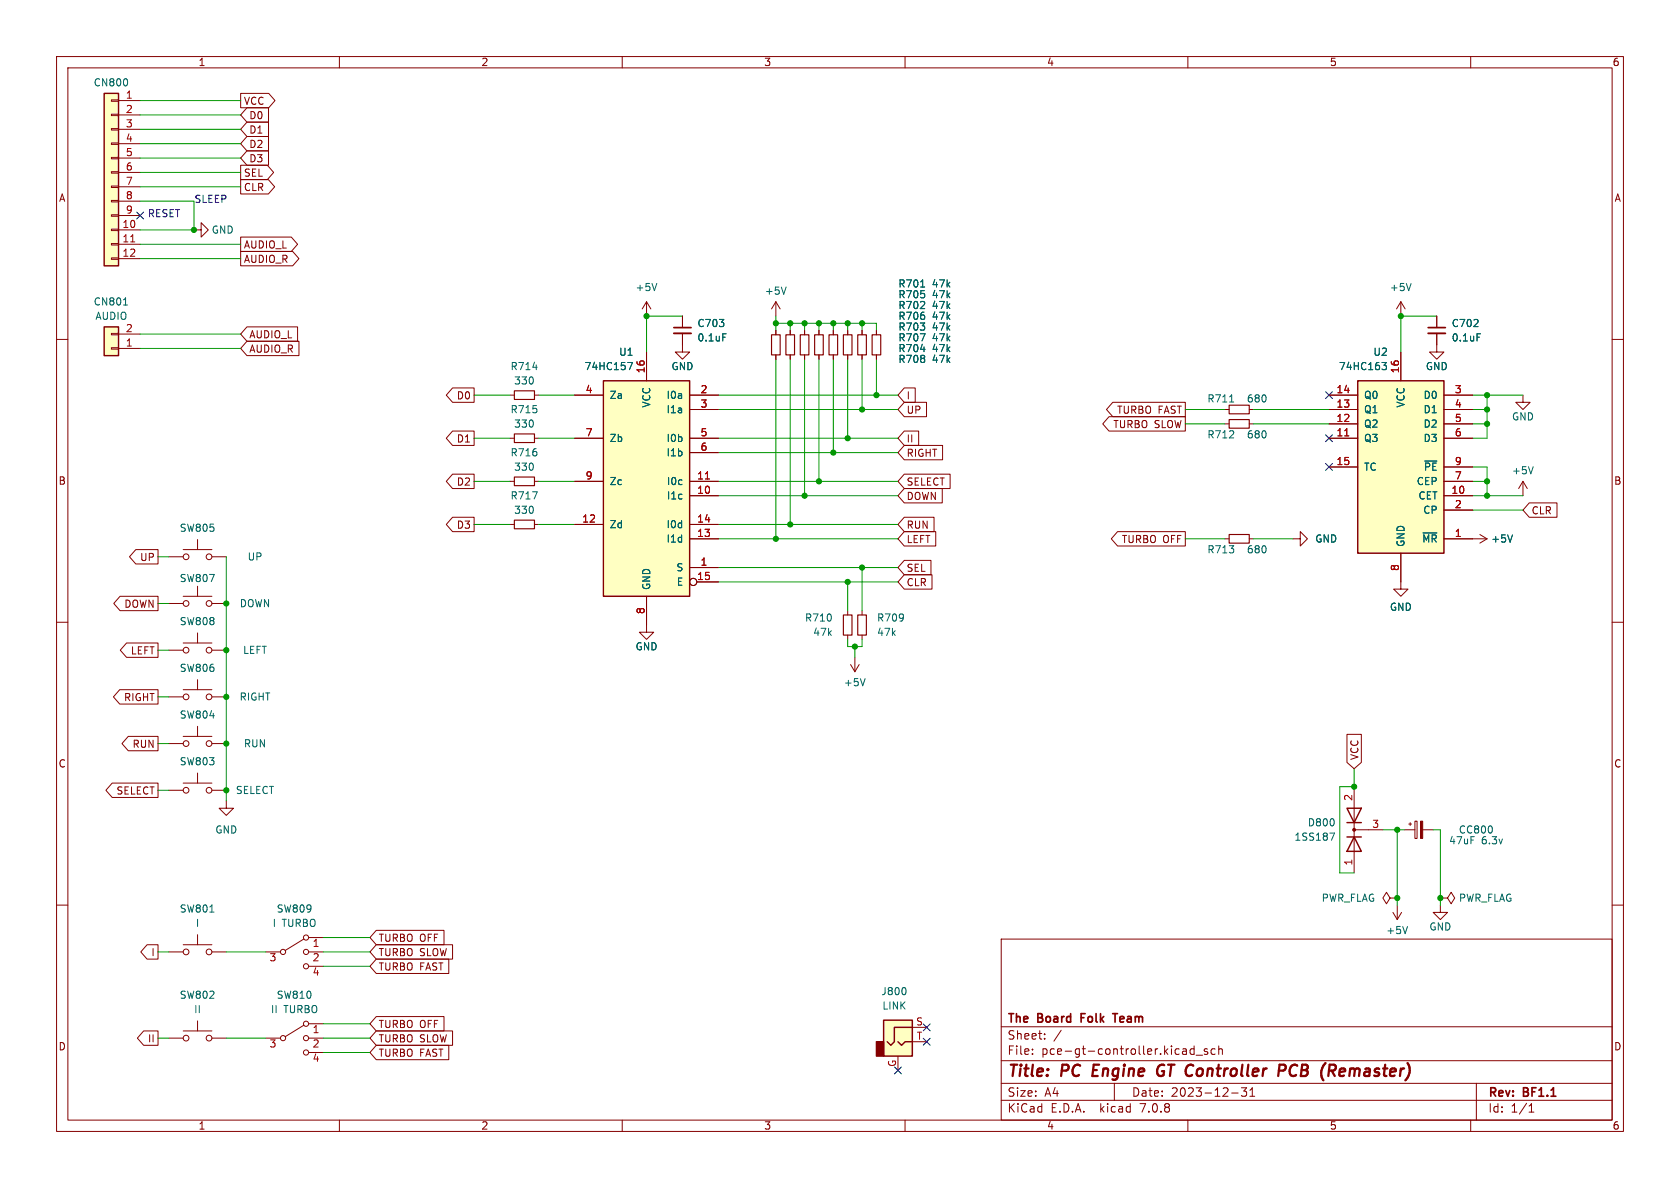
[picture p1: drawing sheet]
<svg xmlns="http://www.w3.org/2000/svg" width="297mm" height="210mm" viewBox="0 0 297 210" stroke-linecap="round" stroke-linejoin="round" font-family="sans-serif">
<g fill="none" stroke="#840000" stroke-width=".18">
<path d="M10 10h277v190h-277zM12 12h273v186h-273zM19.7 17.7h1.3v.2h-1.3zM21 17.8h3.8M42.5 16.5h5l1.1 1.3-1.1 1.3h-5zM43.7 19h3.8v2.6h-3.8l-1.2-1.3zM60 10v2M110 10v2M160 10v2M210 10v2M260 10v2M19.7 38h1.3v.2h-1.3z"/>
<path d="M19.7 35.4h1.3v.3h-1.3zM19.7 32.9h1.3v.2h-1.3zM19.7 30.4h1.3v.2h-1.3zM19.7 27.8h1.3v.3h-1.3zM19.7 25.3h1.3v.2h-1.3zM19.7 22.7h1.3v.3h-1.3zM19.7 20.2h1.3v.2h-1.3zM21 20.3h3.8M21 22.9h3.8M21 25.4h3.8M21 27.9h3.8M21 30.5h3.8"/>
<path d="M21 33h3.8M21 35.6h3.8M21 38.1h3.8M42.5 31.7h4.9l1.2 1.3-1.2 1.3h-4.9zM42.5 29.2h4.8l1.1 1.3-1.1 1.3h-4.8zM43.7 24.1h3.8v2.6h-3.8l-1.2-1.3zM43.7 21.6h3.8v2.5h-3.8l-1.2-1.2zM43.7 26.7h3.8v2.5h-3.8l-1.2-1.3zM10 60h2M19.7 58.9h1.3v.3h-1.3zM19.7 45.6h1.3v.2h-1.3zM19.7 43.1h1.3v.2h-1.3z"/>
<path d="M19.7 40.5h1.3v.3h-1.3zM21 59.1h3.8M21 40.6h3.8M21 43.2h3.8M21 45.7h3.8M34.3 40.6h1.3v-1.2l1.2 1.2-1.2 1.3v-1.3M42.5 41.9h9l1.1 1.3-1.1 1.3h-9zM42.5 44.4h9.2l1.2 1.3-1.2 1.3h-9.2zM43.7 57.8h8.9v2.5h-8.9l-1.2-1.2zM114.3 53.3v2.6M114.3 53.3l-.8 1.3M114.3 53.3l.8 1.3"/>
<path d="M120.6 58.9v3.3h1.3l-1.3 1.3-1.2-1.3h1.2M120.6 55.9v2M137.2 53.3v2.6M137.2 58.4v.8M137.2 53.3l-.8 1.3M137.2 53.3l.7 1.3M139.7 58.4v.8M142.2 58.4v.8M144.8 58.4v.8M147.3 58.4v.8M149.9 58.4v.8M152.4 58.4v.8"/>
<path d="M154.9 58.4v.8M247.6 53.3l-.7 1.3M247.6 53.3v2.6M247.6 53.3l.8 1.3M254 58.9v3.3h1.3l-1.3 1.3-1.3-1.3h1.3M254 55.9v2M285 60h2M19.7 61.5h1.3v.2h-1.3zM21 61.6h3.8M43.7 60.3h9.2v2.6h-9.2l-1.2-1.3zM80 68.6h3.8v2.5h-3.8l-1.1-1.2zM80 76.2h3.8v2.5h-3.8l-1.1-1.2z"/>
<path d="M90.2 77.5h.7M90.2 69.9h.7M94.5 77.5h.7M94.5 69.9h.7M101.6 77.5h5.1M101.6 69.9h5.1M114.3 62.2v5.1M121.9 77.5h5.1M121.9 72.4h5.1M121.9 69.9h5.1M137.2 62.7v.8M139.7 62.7v.8"/>
<path d="M142.2 62.7v.8M144.8 62.7v.8M147.3 62.7v.8M149.9 62.7v.8M152.4 62.7v.8M154.9 62.7v.8M159.9 68.6h1.9v2.5h-1.9l-1.2-1.2zM159.9 78.7h6.7v2.6h-6.7l-1.2-1.3zM159.9 76.2h2.5v2.5h-2.5l-1.2-1.2zM159.9 71.1h3.9v2.6h-3.9l-1.2-1.3zM196.1 73.7h13.4v2.5h-13.4l-1.2-1.3zM196.7 71.1h12.8v2.6h-12.8l-1.1-1.3z"/>
<path d="M216.5 74.9h.8M216.5 72.4h.8M220.9 74.9h.7M220.9 72.4h.7M234.9 77.5h5.1M234.9 74.9h5.1M234.9 72.4h5.1M234.9 69.9h5.1M247.6 62.2v5.1M255.3 77.5h5M255.3 74.9h5M255.3 72.4h5"/>
<path d="M255.3 69.9h5M269.2 69.9v1.2h1.3l-1.3 1.3-1.2-1.3h1.2M24 97.2h3.9v2.5h-3.9l-1.1-1.3zM29.8 98.4h2.6M32.4 97.2h5.1M34.9 95.4v1.8M37.5 98.4h2.5M80 91.4h3.8v2.6h-3.8l-1.1-1.3zM80 83.8h3.8v2.6h-3.8l-1.1-1.3zM90.2 85.1h.7M90.2 92.7h.7M94.5 85.1h.7"/>
<path d="M94.5 92.7h.7M101.6 85.1h5.1M101.6 92.7h5.1M121.9 95.3h5.1M121.9 87.6h5.1M121.9 85.1h5.1M121.9 92.7h5.1M121.9 80h5.1M159.9 83.8h8.1v2.6h-8.1l-1.2-1.3zM159.9 94h5.5v2.5h-5.5l-1.2-1.2zM159.9 99.1h4.7v2.5h-4.7l-1.2-1.3zM159.9 91.4h5.2v2.6h-5.2l-1.2-1.3z"/>
<path d="M159.9 86.4h6.7v2.5h-6.7l-1.2-1.3zM197.6 94h11.9v2.5h-11.9l-1.1-1.2zM216.5 95.3h.8M220.9 95.3h.7M228.6 95.3h1.3v-1.3l1.2 1.3-1.2 1.2v-1.2M234.9 82.6h5.1M247.6 97.8v6.3h1.3l-1.3 1.3-1.2-1.3h1.2M255.3 95.3h7.6M255.3 87.6h5M255.3 82.6h5M255.3 90.2h5M255.3 85.1h5"/>
<path d="M261.6 94.5l1.3 .8M262.9 95.3l-1.3 .7M269.2 85.1l-.7 1.3M269.2 85.1v2.5M269.2 85.1l.8 1.3M270.4 88.9h4.9v2.5h-4.9l-1.2-1.2zM10 110h2M21.2 105.4h6.7v2.6h-6.7l-1.1-1.3zM22.4 113.7h5.5v2.5h-5.5l-1.1-1.3zM29.8 106.7h2.6M29.8 114.9h2.6M32.4 105.4h5.1"/>
<path d="M32.4 113.7h5.1M34.9 103.6v1.8M34.9 111.9v1.8M37.5 106.7h2.5M37.5 114.9h2.5M114.3 105.4v6.4h1.3l-1.3 1.2-1.3-1.2h1.3M121.9 100.3h5.1M123.2 102.9h3.8M149.9 108v.7M149.9 112.3v.7M150.4 117.5l.7 1.2M151.1 116.2v2.5"/>
<path d="M151.9 117.5l-.8 1.2M152.4 108v.7M152.4 112.3v.7M159.9 101.6h4.9v2.5h-4.9l-1.2-1.2zM285 110h2M19.8 138.4h8.1v2.6h-8.1l-1.1-1.3zM21.2 121.9h6.7v2.6h-6.7l-1.1-1.3zM22.7 130.2h5.2v2.5h-5.2l-1.1-1.3zM29.8 123.2h2.6M29.8 131.4h2.6M29.8 139.7h2.6M32.4 121.9h5.1"/>
<path d="M32.4 130.2h5.1M32.4 138.4h5.1M34.9 120.1v1.8M34.9 128.4v1.8M34.9 136.7v1.7M37.5 123.2h2.5M37.5 131.4h2.5M37.5 139.7h2.5M238.1 129.8h2.6v5l-1.3 1.1-1.3-1.1zM239.4 139.1v15.2M10 160h2M40 141.6v1.3h1.3l-1.3 1.2-1.3-1.2h1.3"/>
<path d="M239.4 146.7h5.1M245.7 158.8l-.6-1.1-.6 1.1 .6 1 .6-1h1.3M247 158.8h.1M248.3 146.7h1.8M249 145.7h.6M249.3 145.4v.5M250.1 145.2h.4v3h-.4zM251.5 146.7h1.9M254.6 158.8h1.3l.6-1.1 .7 1.1-.7 1-.6-1M254.6 158.8h.1M285 160h2M26 167h1.9v2.5h-1.9l-1.1-1.2z"/>
<path d="M29.8 168.3h2.6M32.4 167h5.1M34.9 165.2v1.8M37.5 168.3h2.5M47 168.3h2.5M53.7 166l-3.3 2M54.6 165.7h2.5M54.6 168.3h2.5M54.6 170.8h2.5M66.5 179.7h12v2.5h-12l-1.1-1.2zM66.5 169.5h12.8v2.6h-12.8l-1.1-1.3zM66.5 164.5h12v2.5h-12l-1.1-1.3z"/>
<path d="M66.5 167h13.5v2.5h-13.5l-1.1-1.2zM177 166h108v32h-108zM246.3 161.3l.7 1.3M247 160v2.6M247.8 161.3l-.8 1.3M254.6 160v1.3h1.3l-1.3 1.3-1.2-1.3h1.2M25.4 182.2h2.5v2.6h-2.5l-1.1-1.3zM29.8 183.5h2.6M32.4 182.2h5.1M34.9 180.5v1.7M37.5 183.5h2.5M47 183.5h2.5"/>
<path d="M53.7 181.2l-3.3 2.1M54.6 183.5h2.5M54.6 181h2.5M54.6 186.1h2.5M60 198v2M66.5 184.8h12.8v2.5h-12.8l-1.1-1.2zM66.5 182.2h13.5v2.6h-13.5l-1.1-1.3zM110 198v2M158.7 186.7v2.5M160 198v2M161.3 181.6h2.5M161.3 184.2h2.5"/>
<path d="M177 194.5h108M177 191.5h108M177 187.5h108M177 181.5h108M182.5 186.3v.1M182.5 185.5v.1M184.7 183.6v.1M184.7 182.8v.1M187.6 182.1l-1.3 2M197 191.5v3M209.5 185.4l.2 .2v.8M209.7 186.3l-.1 .1"/>
<path d="M209.7 185.8h-.1M210 198v2M211.1 184.9v1.5M211.1 185.5l-.4-.1-.3 .3v.4l.1 .2h.6M211.5 186.5h1.1M213.5 185.5l-.4-.1-.2 .2 .1 .2 .5 .2v.3h-.6M214.8 185.5l-.4-.1-.3 .3v.4l.1 .2h.6M215.5 185.5l.2-.1 .3 .1 .1 .9M215.5 184.9v1.5M217.7 193.2h1.2M219.5 192.3h.9l-.5 .6 .4 .1v.7l-.2 .1h-.4l-.2-.1M221 193.8h.8"/>
<path d="M221 192.7l.4-.4v1.5M260 198v2M261 191.5v6.5M270.3 196.6h.9M270.3 195.5l.4-.4v1.5"/>
<circle cx="32.9" cy="98.4" r=".51"/>
<circle cx="37" cy="98.4" r=".51"/>
<circle cx="32.9" cy="114.9" r=".51"/>
<circle cx="32.9" cy="106.7" r=".51"/>
<circle cx="37" cy="114.9" r=".51"/>
<circle cx="37" cy="106.7" r=".51"/>
<circle cx="122.6" cy="102.9" r=".63"/>
<circle cx="32.9" cy="123.2" r=".51"/>
<circle cx="32.9" cy="139.7" r=".51"/>
<circle cx="32.9" cy="131.4" r=".51"/>
<circle cx="37" cy="123.2" r=".51"/>
<circle cx="37" cy="131.4" r=".51"/>
<circle cx="37" cy="139.7" r=".51"/>
<circle cx="32.9" cy="168.3" r=".51"/>
<circle cx="37" cy="168.3" r=".51"/>
<circle cx="50" cy="168.3" r=".46"/>
<circle cx="54.1" cy="170.8" r=".46"/>
<circle cx="54.1" cy="168.3" r=".46"/>
<circle cx="54.1" cy="165.7" r=".46"/>
<circle cx="32.9" cy="183.5" r=".51"/>
<circle cx="37" cy="183.5" r=".51"/>
<circle cx="50" cy="183.5" r=".46"/>
<circle cx="54.1" cy="181" r=".46"/>
<circle cx="54.1" cy="183.5" r=".46"/>
<circle cx="54.1" cy="186.1" r=".46"/>
</g>
<path d="M193.4 188.2l-.3 2h1M205.4 189.4h.4M205.6 188.2a1.13 1.13 0 0 0-1 .7 1.13 1.13 0 0 0 .2 1.2l.3 .1 .5-.1M226.2 188.2l1 .1a.58 .58 0 0 1-.4 1h-.7M228.5 188.3a1.11 1.11 0 0 0 0 1.9M236.9 189.2l-.1 .9" fill="none" stroke="#840000" stroke-width=".4"/>
<path d="M119.1 57.9h3.1M252.5 57.9h3M191.1 179.9h.5M191.8 179.2h-.7v1.5M196.7 179.2h.9M197.1 179.2v1.5" fill="none" stroke="#840000" stroke-width=".3"/>
<path d="M119.1 58.9h3.1M252.5 58.9h3" fill="none" stroke="#840000" stroke-width=".33"/>
<g fill="none" stroke="#006464" stroke-width=".18">
<path d="M22.5 14.2v.7M21.8 53.9h.8M116.1 50.1l-.4 1.3M127.8 59h.6M139 50.7l-.4 1.3M162.7 59h.8l-.5 1.3M162.8 50.7h.7M249.5 50.1l-.5 1.3M261.1 59h.6M94.2 64.9h.8M111 64.1h.8l-.5 1.2M162.8 61.8h.7"/>
<path d="M217.4 71.1h.7M244.3 64.1h.8l-.4 .5 .3 .1 .1 .4-.2 .2h-.4M94.1 86.9h.9l-.6 1.3M251.6 94.2h2.4M251.9 81.5h2.1M267.4 94.6l-.4 1.2M271.1 82.5l-.5 1.3M152.9 120l-.4 1.2M235.1 147.3h.8l-.5 1.2M37.1 161.2h.7M160.1 174.7l.1 .4-.1 .6M248.8 163.8l-.4 1.2"/>
</g>
<g fill="#ffffc2" stroke="#ffffc2" stroke-width=".18">
<path d="M240 67.3h15.3v30.5h-15.3z"/>
<path d="M106.7 67.3h15.2v38.1h-15.2z"/>
<path d="M18.4 57.8h2.6v5.1h-2.6z"/>
<path d="M18.4 16.5h2.6v30.5h-2.6z"/>
<path d="M156.2 180.3h5.1v6.4h-5.1z"/>
</g>
<path d="M18.4 16.5h2.6v30.5h-2.6zM18.4 57.8h2.6v5.1h-2.6zM106.7 67.3h15.2v38.1h-15.2zM240 67.3h15.3v30.5h-15.3zM238.1 148h2.6M238.1 145.4h2.6M238.1 142.9h2.6l-1.3 2.5zM239.4 148l1.3 2.5h-2.6zM156.2 180.3h5.1v6.4h-5.1zM158.7 184.2l.7 .6 .6-.6h1.3M161.3 181.6h-3.2v2.6l-.6 .6-.7-.6" fill="none" stroke="#840000" stroke-width=".25"/>
<path d="M23.1 42.8h.7M237.7 77.1h.8M124.7 84.7h.7" fill="none" stroke="#a90000" stroke-width=".18"/>
<g fill="none" stroke="#840000" stroke-width=".2">
<path d="M136.4 59.2h1.5v3.5h-1.5zM138.9 59.2h1.6v3.5h-1.6zM141.5 59.2h1.5v3.5h-1.5zM144 59.2h1.5v3.5h-1.5zM146.6 59.2h1.5v3.5h-1.5zM149.1 59.2h1.5v3.5h-1.5zM151.6 59.2h1.6v3.5h-1.6zM154.2 59.2h1.5v3.5h-1.5zM90.9 69.1h3.6v1.5h-3.6zM90.9 76.7h3.6v1.5h-3.6zM217.3 71.6h3.6v1.6h-3.6zM217.3 74.2h3.6v1.5h-3.6z"/>
<path d="M90.9 91.9h3.6v1.6h-3.6zM90.9 84.3h3.6v1.6h-3.6zM217.3 94.5h3.6v1.5h-3.6zM149.1 108.7h1.5v3.6h-1.5zM151.6 108.7h1.6v3.6h-1.6z"/>
</g>
<g fill="#840000" stroke="#840000" stroke-width=".18">
<path d="M251.1 145.2h.4v3h-.4z"/>
<circle cx="239.4" cy="146.7" r=".25"/>
</g>
<path d="M154.9 184.2h1.3v2.5h-1.3z" fill="#840000" stroke="#840000" stroke-width=".25"/>
<g fill="none" stroke="#009600" stroke-width=".18">
<path d="M24.8 17.8h17.7M24.8 35.6h9.5v5h-9.5M24.8 22.9h17.7M24.8 30.5h17.7M24.8 33h17.7M24.8 27.9h17.7M24.8 25.4h17.7M24.8 20.3h17.7M24.8 43.2h17.7M24.8 59.1h17.7M24.8 45.7h17.7M120.6 55.9h-6.3v6.3"/>
<path d="M137.2 57.2h17.7v1.2M137.2 55.9v2.5M139.7 57.2v1.2M142.2 57.2v1.2M144.8 57.2v1.2M147.3 57.2v1.2M149.9 57.2v1.2M152.4 57.2v1.2M254 55.9h-6.4v6.3M24.8 61.6h17.7M83.8 69.9h6.4M83.8 77.5h6.4"/>
<path d="M95.2 69.9h6.4M95.2 77.5h6.4M127 69.9h31.7M127 77.5h31.7M127 72.4h31.7M137.2 63.5v31.8M139.7 63.5v29.2M142.2 63.5v24.1M144.8 63.5v21.6M147.3 63.5v16.5M149.9 63.5v14M152.4 63.5v8.9"/>
<path d="M154.9 63.5v6.4M209.5 72.4h7M209.5 74.9h7M221.6 72.4h13.3M221.6 74.9h13.3M260.3 69.9h8.9M260.3 72.4h2.6M260.3 74.9h2.6M262.9 69.9v7.6h-2.6M27.9 98.4h1.9M40 98.4v43.2M83.8 85.1h6.4"/>
<path d="M83.8 92.7h6.4M95.2 85.1h6.4M95.2 92.7h6.4M127 95.3h31.7M127 85.1h31.7M127 92.7h31.7M127 87.6h31.7M127 80h31.7M209.5 95.3h7M221.6 95.3h7M260.3 85.1h2.6M260.3 87.6h8.9"/>
<path d="M260.3 82.6h2.6v5M260.3 90.2h8.9M27.9 106.7h1.9M27.9 114.9h1.9M127 100.3h31.7M127 102.9h31.7M149.9 113v1.3h2.5v-1.3M149.9 102.9v5.1M151.1 114.3v1.9M152.4 100.3v7.7M27.9 139.7h1.9M27.9 123.2h1.9"/>
<path d="M27.9 131.4h1.9M239.4 135.9v3.2h-2.5v15.2h2.5M244.5 146.7h3.8M247 146.7v13.3M253.4 146.7h1.2v13.3M27.9 168.3h1.9M40 168.3h7M57.1 168.3h8.3M57.1 165.7h8.3M57.1 170.8h8.3M27.9 183.5h1.9M40 183.5h7"/>
<path d="M57.1 183.5h8.3M57.1 186.1h8.3M57.1 181h8.3"/>
</g>
<g fill="none" stroke="#000084" stroke-width=".18">
<path d="M24.2 37.5l1.2 1.2M25.4 37.5l-1.2 1.2M234.3 69.2l1.3 1.3M234.3 76.9l1.3 1.2M235.6 69.2l-1.3 1.3M235.6 76.9l-1.3 1.2M234.3 81.9l1.3 1.3M235.6 81.9l-1.3 1.3M158.1 188.6l1.3 1.2M159.4 188.6l-1.3 1.2M163.2 181l1.2 1.2M163.2 183.5l1.2 1.3"/>
<path d="M164.4 181l-1.2 1.2M164.4 183.5l-1.2 1.3"/>
</g>
<g fill="#009600" stroke="#009600" stroke-width=".18">
<circle cx="262.9" cy="69.9" r=".46"/>
<circle cx="247.6" cy="55.9" r=".46"/>
<circle cx="262.9" cy="74.9" r=".46"/>
<circle cx="262.9" cy="87.6" r=".46"/>
<circle cx="262.9" cy="85.1" r=".46"/>
<circle cx="262.9" cy="72.4" r=".46"/>
<circle cx="152.4" cy="72.4" r=".46"/>
<circle cx="154.9" cy="69.9" r=".46"/>
<circle cx="152.4" cy="100.3" r=".46"/>
<circle cx="142.2" cy="57.2" r=".46"/>
<circle cx="149.9" cy="57.2" r=".46"/>
<circle cx="147.3" cy="57.2" r=".46"/>
<circle cx="144.8" cy="57.2" r=".46"/>
<circle cx="139.7" cy="57.2" r=".46"/>
<circle cx="152.4" cy="57.2" r=".46"/>
<circle cx="151.1" cy="114.3" r=".46"/>
<circle cx="239.4" cy="139.1" r=".46"/>
<circle cx="247" cy="146.7" r=".46"/>
<circle cx="247" cy="158.8" r=".46"/>
<circle cx="254.6" cy="158.8" r=".46"/>
<circle cx="34.3" cy="40.6" r=".46"/>
<circle cx="149.9" cy="77.5" r=".46"/>
<circle cx="144.8" cy="85.1" r=".46"/>
<circle cx="147.3" cy="80" r=".46"/>
<circle cx="139.7" cy="92.7" r=".46"/>
<circle cx="137.2" cy="57.2" r=".46"/>
<circle cx="149.9" cy="102.9" r=".46"/>
<circle cx="142.2" cy="87.6" r=".46"/>
<circle cx="114.3" cy="55.9" r=".46"/>
<circle cx="137.2" cy="95.3" r=".46"/>
<circle cx="40" cy="106.7" r=".46"/>
<circle cx="40" cy="114.9" r=".46"/>
<circle cx="40" cy="131.4" r=".46"/>
<circle cx="40" cy="139.7" r=".46"/>
<circle cx="40" cy="123.2" r=".46"/>
</g>
<g font-size="2.8" fill="#840000">
<text x="178" y="190.9">Title:</text>
<text x="187.7" y="190.9">PC</text>
<text x="194" y="190.9">Engine</text>
<text x="206.2" y="190.9">GT Controller</text>
<text x="229.2" y="190.9">PCB</text>
<text x="237.6" y="190.9">(Remaster)</text>
</g>
<g font-size="2.1" fill="#840000">
<text x="178" y="184">Sheet:</text>
<text x="178" y="181.2">The</text>
<text x="183.5" y="181.2">Board</text>
<text x="191.8" y="181.2">Folk</text>
<text x="198.2" y="181.2">Team</text>
<text x="178" y="186.7">File:</text>
<text x="184.1" y="186.7">pce-gt-controller.kicad_sch</text>
<text x="178" y="196.9">KiCad</text>
<text x="178" y="194.1">Size:</text>
<text x="184.7" y="194.1">A4</text>
<text x="185.7" y="196.9">E.D.A.</text>
<text x="194.6" y="196.9">kicad</text>
<text x="200" y="194.1">Date:</text>
<text x="201.8" y="196.9">7.0.8</text>
<text x="207" y="194.1">2023-12-31</text>
<text x="263" y="194.3">Rev:</text>
<text x="263" y="196.9">Id:</text>
<text x="267.1" y="196.9">1/1</text>
<text x="269.4" y="194.3">BF1.1</text>
</g>
<g font-size="1.8" fill="#840000">
<text x="35" y="11.9">1</text>
<text x="85" y="11.9">2</text>
<text x="135" y="11.9">3</text>
<text x="185" y="11.9">4</text>
<text x="235" y="11.9">5</text>
<text x="285" y="11.9">6</text>
<text x="43" y="18.7">VCC</text>
<text x="44" y="23.8">D1</text>
<text x="44" y="21.3">D0</text>
<text x="44" y="26.4">D2</text>
<text x="44" y="28.9">D3</text>
<text x="10.3" y="35.9">A</text>
<text x="43" y="34">CLR</text>
<text x="43" y="31.4">SEL</text>
<text x="285.3" y="35.9">A</text>
<text x="43" y="44.1">AUDIO_L</text>
<text x="43" y="46.7">AUDIO_R</text>
<text x="44" y="60">AUDIO_L</text>
<text x="44" y="62.5">AUDIO_R</text>
<text x="80.7" y="70.8">D0</text>
<text x="160.2" y="70.8">I</text>
<text x="160.2" y="73.3">UP</text>
<text x="196.7" y="75.9">TURBO SLOW</text>
<text x="197.4" y="73.3">TURBO FAST</text>
<text x="80.7" y="78.4">D1</text>
<text x="160.2" y="81">RIGHT</text>
<text x="160.2" y="78.4">II</text>
<text x="10.3" y="85.9">B</text>
<text x="80.7" y="86">D2</text>
<text x="160.2" y="86">SELECT</text>
<text x="160.2" y="88.6">DOWN</text>
<text x="285.3" y="85.9">B</text>
<text x="80.7" y="93.7">D3</text>
<text x="160.2" y="93.7">RUN</text>
<text x="270.7" y="91.1">CLR</text>
<text x="24.7" y="99.4">UP</text>
<text x="160.2" y="96.2">LEFT</text>
<text x="160.2" y="101.3">SEL</text>
<text x="198.2" y="96.2">TURBO OFF</text>
<text x="21.9" y="107.6">DOWN</text>
<text x="160.2" y="103.8">CLR</text>
<text x="23" y="115.9">LEFT</text>
<text x="21.8" y="124.1">RIGHT</text>
<text x="10.3" y="135.9">C</text>
<text x="23.3" y="132.4">RUN</text>
<text x="240.3" y="134.5" transform="rotate(-90 240.3 134.5)">VCC</text>
<text x="285.3" y="135.9">C</text>
<text x="20.5" y="140.7">SELECT</text>
<text x="66.8" y="166.7">TURBO OFF</text>
<text x="26.7" y="169.2">I</text>
<text x="66.8" y="171.8">TURBO FAST</text>
<text x="66.8" y="169.2">TURBO SLOW</text>
<text x="10.3" y="185.9">D</text>
<text x="26.1" y="184.5">II</text>
<text x="66.8" y="181.9">TURBO OFF</text>
<text x="66.8" y="184.5">TURBO SLOW</text>
<text x="285.3" y="185.9">D</text>
<text x="66.8" y="187">TURBO FAST</text>
<text x="35" y="199.9">1</text>
<text x="85" y="199.9">2</text>
<text x="135" y="199.9">3</text>
<text x="185" y="199.9">4</text>
<text x="235" y="199.9">5</text>
<text x="285" y="199.9">6</text>
</g>
<g font-size="1.8" fill="#006464">
<text x="16.5" y="15.5">CN800</text>
<text x="37.3" y="41.5">GND</text>
<text x="112.3" y="51.7">+5V</text>
<text x="135.1" y="52.3">+5V</text>
<text x="158.7" y="52.9">R705</text>
<text x="158.7" y="51">R701</text>
<text x="164.6" y="52.9">47k</text>
<text x="164.6" y="51">47k</text>
<text x="245.6" y="51.7">+5V</text>
<text x="16.5" y="54.2">CN801</text>
<text x="16.8" y="56.7">AUDIO</text>
<text x="123.2" y="58">C703</text>
<text x="158.7" y="54.8">R702</text>
<text x="158.7" y="56.7">R706</text>
<text x="158.7" y="58.6">R703</text>
<text x="164.6" y="54.8">47k</text>
<text x="164.6" y="56.7">47k</text>
<text x="164.6" y="58.6">47k</text>
<text x="256.6" y="58">C702</text>
<text x="90.2" y="65.6">R714</text>
<text x="103.2" y="65.6">74HC157</text>
<text x="109.4" y="63.1">U1</text>
<text x="118.6" y="65.6">GND</text>
<text x="123.2" y="60.6">0.1uF</text>
<text x="158.7" y="64.4">R708</text>
<text x="158.7" y="60.6">R707</text>
<text x="158.7" y="62.5">R704</text>
<text x="164.6" y="64.4">47k</text>
<text x="164.6" y="60.6">47k</text>
<text x="164.6" y="62.5">47k</text>
<text x="236.6" y="65.6">74HC163</text>
<text x="242.7" y="63.1">U2</text>
<text x="252" y="65.6">GND</text>
<text x="256.6" y="60.6">0.1uF</text>
<text x="90.8" y="68.2">330</text>
<text x="107.7" y="70.7">Za</text>
<text x="117.7" y="70.7">I0a</text>
<text x="213.3" y="71.3">R711</text>
<text x="220.3" y="71.3">680</text>
<text x="241" y="70.7">Q0</text>
<text x="251.6" y="70.7">D0</text>
<text x="90.2" y="73.3">R715</text>
<text x="90.8" y="75.8">330</text>
<text x="115.2" y="72.2" transform="rotate(-90 115.2 72.2)">VCC</text>
<text x="117.7" y="73.3">I1a</text>
<text x="213.3" y="77.7">R712</text>
<text x="220.3" y="77.7">680</text>
<text x="241" y="75.8">Q2</text>
<text x="241" y="73.3">Q1</text>
<text x="248.5" y="72.2" transform="rotate(-90 248.5 72.2)">VCC</text>
<text x="251.6" y="73.3">D1</text>
<text x="251.6" y="75.8">D2</text>
<text x="267.2" y="74.5">GND</text>
<text x="90.2" y="80.9">R716</text>
<text x="90.8" y="83.4">330</text>
<text x="107.7" y="78.3">Zb</text>
<text x="117.7" y="78.3">I0b</text>
<text x="117.7" y="80.9">I1b</text>
<text x="241" y="78.3">Q3</text>
<text x="241" y="83.4">TC</text>
<text x="251.6" y="78.3">D3</text>
<text x="251.6" y="83.4">~{PE}</text>
<text x="90.2" y="88.5">R717</text>
<text x="107.7" y="86">Zc</text>
<text x="117.8" y="88.5">I1c</text>
<text x="117.8" y="86">I0c</text>
<text x="250.4" y="86">CEP</text>
<text x="250.7" y="88.5">CET</text>
<text x="267.2" y="84">+5V</text>
<text x="31.7" y="94.2">SW805</text>
<text x="90.8" y="91">330</text>
<text x="107.7" y="93.6">Zd</text>
<text x="117.7" y="93.6">I0d</text>
<text x="251.5" y="91">CP</text>
<text x="43.7" y="99.3">UP</text>
<text x="117.7" y="96.1">I1d</text>
<text x="119.5" y="101.2">S</text>
<text x="213.3" y="98">R713</text>
<text x="220.3" y="98">680</text>
<text x="232.4" y="96.1">GND</text>
<text x="248.5" y="96.8" transform="rotate(-90 248.5 96.8)">GND</text>
<text x="251.3" y="96.1">~{MR}</text>
<text x="263.5" y="96.1">+5V</text>
<text x="31.7" y="103.1">SW807</text>
<text x="42.3" y="107.5">DOWN</text>
<text x="115.2" y="104.4" transform="rotate(-90 115.2 104.4)">GND</text>
<text x="119.6" y="103.7">E</text>
<text x="31.7" y="110.7">SW808</text>
<text x="142.2" y="110.1">R710</text>
<text x="143.7" y="112.6">47k</text>
<text x="154.9" y="110.1">R709</text>
<text x="154.9" y="112.6">47k</text>
<text x="245.6" y="108.2">GND</text>
<text x="31.7" y="119">SW806</text>
<text x="42.9" y="115.8">LEFT</text>
<text x="112.3" y="115.2">GND</text>
<text x="42.3" y="124.1">RIGHT</text>
<text x="149.1" y="121.5">+5V</text>
<text x="31.7" y="127.2">SW804</text>
<text x="31.7" y="135.5">SW803</text>
<text x="43" y="132.3">RUN</text>
<text x="41.6" y="140.6">SELECT</text>
<text x="38" y="147.5">GND</text>
<text x="228.8" y="148.8">1SS187</text>
<text x="231.1" y="146.3">D800</text>
<text x="256.1" y="149.5">47uF</text>
<text x="257.8" y="147.5">CC800</text>
<text x="261.9" y="149.5">6.3v</text>
<text x="31.7" y="161.5">SW801</text>
<text x="48.8" y="161.5">SW809</text>
<text x="233.6" y="159.6">PWR_FLAG</text>
<text x="257.8" y="159.6">PWR_FLAG</text>
<text x="34.5" y="164.1">I</text>
<text x="48.1" y="164.1">I</text>
<text x="49.9" y="164.1">TURBO</text>
<text x="245" y="165.3">+5V</text>
<text x="252.6" y="164.7">GND</text>
<text x="31.7" y="176.8">SW802</text>
<text x="34.2" y="179.3">II</text>
<text x="47.8" y="179.3">II</text>
<text x="48.8" y="176.8">SW810</text>
<text x="50.2" y="179.3">TURBO</text>
<text x="155.7" y="176.1">J800</text>
<text x="155.9" y="178.7">LINK</text>
</g>
<g font-size="1.8" fill="#a90000">
<text x="22.2" y="17.5">1</text>
<text x="22.2" y="20.1">2</text>
<text x="22.2" y="22.6">3</text>
<text x="22.2" y="25.1">4</text>
<text x="22.2" y="27.7">5</text>
<text x="22.2" y="30.2">6</text>
<text x="22.2" y="32.8">7</text>
<text x="22.2" y="35.3">8</text>
<text x="21.5" y="40.4">10</text>
<text x="22.2" y="37.8">9</text>
<text x="21.5" y="42.9">11</text>
<text x="21.5" y="45.5">12</text>
<text x="22.2" y="58.8">2</text>
<text x="22.2" y="61.3">1</text>
<text x="103.4" y="69.6">4</text>
<text x="114" y="66.1" transform="rotate(-90 114 66.1)">16</text>
<text x="123.8" y="69.6">2</text>
<text x="236.2" y="69.6">14</text>
<text x="247.4" y="66.1" transform="rotate(-90 247.4 66.1)">16</text>
<text x="257.1" y="69.6">3</text>
<text x="103.4" y="77.2">7</text>
<text x="123.8" y="72.1">3</text>
<text x="123.8" y="77.2">5</text>
<text x="236.2" y="77.2">11</text>
<text x="236.2" y="74.7">12</text>
<text x="236.2" y="72.1">13</text>
<text x="257.1" y="72.1">4</text>
<text x="257.1" y="74.7">5</text>
<text x="257.1" y="77.2">6</text>
<text x="123.8" y="79.8">6</text>
<text x="236.2" y="82.3">15</text>
<text x="257.1" y="82.3">9</text>
<text x="103.4" y="84.8">9</text>
<text x="123.1" y="87.4">10</text>
<text x="123.1" y="84.8">11</text>
<text x="256.5" y="87.4">10</text>
<text x="257.1" y="89.9">2</text>
<text x="257.1" y="84.8">7</text>
<text x="102.8" y="92.5">12</text>
<text x="123.1" y="95">13</text>
<text x="123.1" y="92.5">14</text>
<text x="257.1" y="95">1</text>
<text x="123.8" y="100.1">1</text>
<text x="247.4" y="101" transform="rotate(-90 247.4 101)">8</text>
<text x="123.1" y="102.6">15</text>
<text x="114" y="108.7" transform="rotate(-90 114 108.7)">8</text>
<text x="239.1" y="141.7" transform="rotate(-90 239.1 141.7)">2</text>
<text x="242.5" y="146.4">3</text>
<text x="239.1" y="153.1" transform="rotate(-90 239.1 153.1)">1</text>
<text x="55.2" y="167.7">1</text>
<text x="47.6" y="170.3">3</text>
<text x="55.2" y="170.3">2</text>
<text x="55.2" y="172.8">4</text>
<text x="47.6" y="185.5">3</text>
<text x="55.2" y="183">1</text>
<text x="55.2" y="185.5">2</text>
<text x="161.9" y="181.4">S</text>
<text x="162" y="183.9">T</text>
<text x="55.2" y="188">4</text>
<text x="158.5" y="188.7" transform="rotate(-90 158.5 188.7)">G</text>
</g>
<g font-size="1.8" fill="#0000c2">
<text x="34.3" y="35.9">SLEEP</text>
<text x="26" y="38.5">RESET</text>
</g>
</svg>
